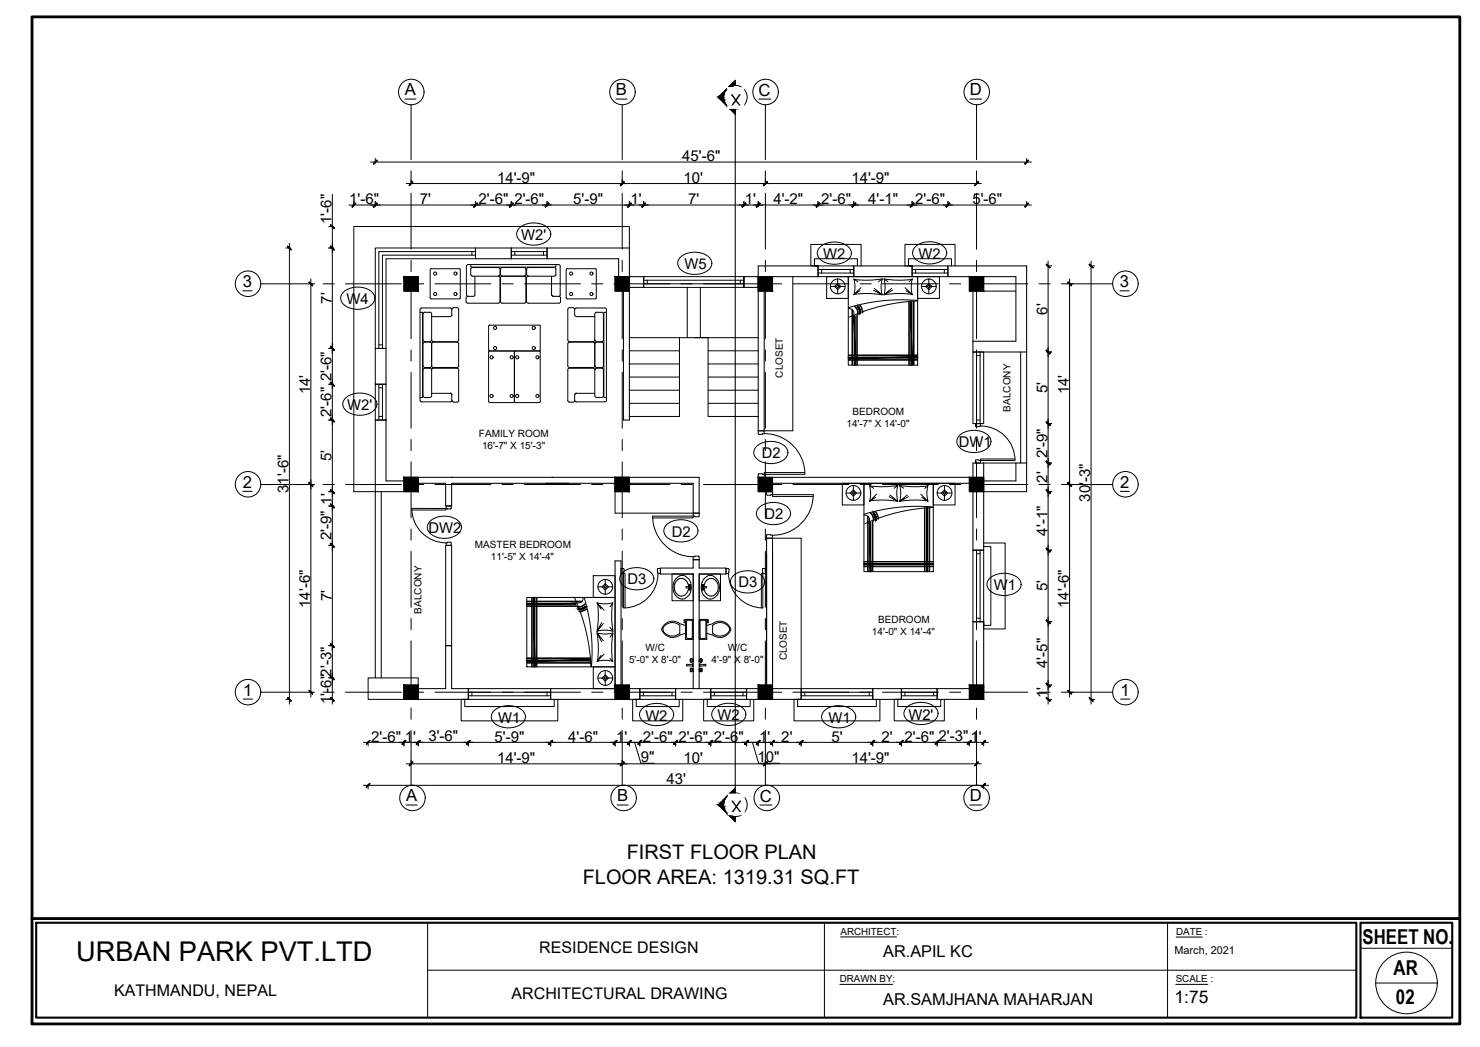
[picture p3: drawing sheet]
<svg xmlns="http://www.w3.org/2000/svg" width="420mm" height="297mm" viewBox="0 0 420 297" stroke-linecap="round" stroke-linejoin="round" font-family="sans-serif">
<!-- layer: window -->
<g fill="none" stroke="#000" stroke-width=".28">
<path d="M134 71.4v1M135 70.4h-28.5v28.4M135 71.4h-27.4v27.4M135 73.4h-25.4v25.4M135 72.4h-26.4v26.4M145.1 70.4h10.2v3h-10.2zM145.1 71.4h10.2M145.1 72.4h10.2M146.2 71.4v1M154.3 71.4v1M178.7 70.4v-6.1h-78.3v75.2h6.1v52.8M182.7 78.5h28.5v3h-28.5z"/>
<path d="M182.7 79.5h28.5M183.8 79.5v1M210.2 79.5v1M232.2 75.4h10.2v3.1h-10.2zM232.2 76.5h10.2M232.2 77.5h10.2M233.2 76.5v1M241.4 76.5v1M243.4 75.4v-2h-12.2v2h1h-2v-6.1h14.3v6.1M258.9 75.4h10.2v3.1h-10.2zM258.9 76.5h10.2M258.9 77.5h10.2"/>
<path d="M260 76.5v1M268.1 76.5v1M270.1 75.4v-2h-12.2v2h1h-2v-6.1h14.2v6.1M107.6 97.8h1M182.7 80.5h28.5M276.2 99.9h3.1v20.3h-3.1zM276.2 82.6v14.2M277.2 99.9v20.3M278.2 99.9v20.3M279.3 82.6h9.1M289.8 99.9v31.5M291.5 99.9v31.5"/>
<path d="M106.5 109h3.1v10.2h-3.1zM107.6 118.2h1M107.6 109v10.2M107.6 110h1M108.6 109v10.2M277.2 119.2h1M277.2 100.9h1M108.2 139.5v52.8M279.3 131.4h9.1M126.5 154.7h1.7v28.5h-1.7zM276.2 156.1h3.1v20.3h-3.1zM277.2 156.1v20.3"/>
<path d="M277.2 157.1h1M278.2 156.1v20.3M279.3 154.1h6.1v24.3h-6.1v-2v1h2v-22.3h-2M277.2 175.4h1M133 195.4h23.3v3h-23.3zM133 196.4h23.3M133 197.4h23.3M134 196.4v1M155.3 196.4v1M157.3 198.4v2h-25.4v-2h1.1h-2.1v6.1h27.5v-6.1M181.6 195.4h10.2v3h-10.2zM181.6 196.4h10.2"/>
<path d="M181.6 197.4h10.2M182.7 196.4v1M190.8 196.4v1M192.8 198.4v2h-12.2v-2h1h-2v6.1h14.2v-6.1M201.8 195.4h10.1v3h-10.1zM201.8 196.4h10.1M201.8 197.4h10.1M202.8 196.4v1M210.9 196.4v1M213 198.4v2h-12.2v-2h1h-2v6.1h14.2v-6.1M227.4 195.4h20.4v3h-20.4zM227.4 196.4h20.4"/>
<path d="M227.4 197.4h20.4M228.5 196.4v1M246.7 196.4v1M248.8 198.4v2h-22.4v-2h1h-2v6.1h24.4v-6.1M255.9 195.4h10.2v3h-10.2zM255.9 196.4h10.2M255.9 197.4h10.2M256.9 196.4v1M265 196.4v1M267.1 198.4v2h-12.2v-2h1h-2v6.1h14.2v-6.1"/>
</g>
<!-- layer: walls -->
<g fill="none" stroke="#000" stroke-width=".3">
<path d="M117.7 78.5v4.1M135 70.4h10.1v3h-10.1zM175.6 78.5v-5.1h-20.3v-3h23.4v8.1h4v3h-4M211.2 78.5h4.1v3h-4.1zM211.2 78.5v3M215.3 78.5h16.9v-3.1h-16.9v46.8h1.6v-39.6M242.4 75.4h16.5v3.1h-16.5zM269.1 75.4h22.4v24.5h-15.3v-3.1h12.2v-18.3h-19.3zM106.5 98.8h3.1v10.2h-3.1zM177 82.6v36.6h1.7v-36.6M114.7 135.4h83.8v10.2h-1.7v-8.5h-68.6v6.5h-1.7v-6.5h-11.8M114.7 136.4h-5.1v-17.2h-3.1v20.3h8.2"/>
<path d="M128.2 135.4h.1M156.7 135.4h.1M174.6 136.1v3.4M176.3 136.1v3.4M219.3 137.1h55.9M219.3 135.4h55.9M276.2 131.4h3.1v24.7h-3.1zM279.3 136.4h9.1v-5h3.1v8.1h-12.2M217.6 157.1v37.3v-41.7h1.7v45.7M114.7 194.4v4h18.3v-3h-4.8v-12.2h-1.7v12.2h-8.8v-1M156.3 195.4h25.3v3h-25.3zM174.6 196v-36.9h1.7v36.9"/>
<path d="M191.8 195.4h10v3h-10zM196.8 195.4v-32.5h-9.3v-1.7h9.3v-2.4h1.7v2.4h7.6v1.7h-7.6v32.5M211.9 195.4h15.5v3h-15.5zM247.8 195.4h8.1v3h-8.1zM275.2 195.4h-9.1v3h10.1M276.2 194.4v-18h3.1v20"/>
</g>
<!-- layer: FUR -->
<g fill="none" stroke="#000" stroke-width=".28">
<path d="M122.4 76.2l8.2 .1 .1 8.2-.3 .3M122.4 76.2l-.3 .3 .1 8 .2 .3M132.4 75.6v8l.2 .4 1.8 .1 .4-.3v-5.4M132.4 75.5l.5-.4h25.7l.5 .4M133.6 75.1v.7h24.2v-.7M133.6 76.4v1.4l.5 .5M134.1 78.4h7.4M134.1 75.9h7.4M134.1 75.9l-.5 .5M141.5 75.9l.5 .5M141.9 78.8l.1 6.7-.5 .5M142 76.4v1.4l-.5 .5 .5 .5"/>
<path d="M142.1 76.4l.1 1.7 .4 .2-.5 .5M142.1 76.4l.5-.5h6.2l.5 .5M142.1 78.8v6.7l.5 .5h6.2l.5-.2v-7M142.6 78.4h6.2M149.3 76.4v1.4l-.4 .5 .4 .5M149.5 78.8v6.8M149.5 76.4v1.4l.5 .5-.5 .5M149.5 76.4l.5-.5h7.3l.5 .5M150 78.4h7.3M156.6 78.4v5.2M157.8 76.4v1.5M157.8 77.8l-.4 .5"/>
<path d="M159 75.6l.1 8-.5 .5h-1.5M225.1 78.5v43.7h-8.2M234.7 78.5h6.1v6.2h-6.1zM237.8 79.2v1.8M240.8 78.5h19.7v25.1h-19.7zM243.5 79.9l-1.1-.8 .3 2-.3 2.5M250.4 79.2l-1 .7M250.4 79.1a27.2 27.2 0 0 1-8 .2M250.4 79.1l-.3 2 .3 2.5a27.9 27.9 0 0 0-8-.1M250.9 79.1a27.2 27.2 0 0 0 8 .2M251 79.1l.3 2-.3 2.5a27.5 27.5 0 0 1 7.9-.1M251 79.2l1.1 .7"/>
<path d="M258.1 80l.9-.9-.3 2 .3 2.5M260.5 78.5h6.2v6.2h-6.2zM263.7 79.2v1.8M119.2 88.6h.8v24.2h-.8M120.1 89.1v7.3M120.1 97.5v6.3M120.1 96.4l.5 .5M120.6 97.1h1.4M120.6 96.9h1.4M120.6 97l-.5 .5M122 88.6h-1.4l-.5 .4M122.1 97l.4 .5v6.3"/>
<path d="M122.1 96.9l.4-.5 .5 .5M122.1 88.6l.4 .4v7.4M122.4 84.8h8M122.5 97.6l.5-.5h7l.2 .5v6.2M122.5 89.8h5.3M123 96.9h6.7M128.3 87.9v1.4M128.3 89.3l-.5 .5M128.3 87.9l-.5-.5h-8.1l-.4 .2-.1 25.9M128.8 87.3l1.2 .1 .2 .4v8.6M128.8 87.3l-.5 .5M130.2 96.4l-.4 .5"/>
<path d="M132.3 84.6l.1 1.2 .4 .2h8.7M132.8 84.1l-.5 .5M138.7 92.5v6.8M138.7 99.8v14.2M138.8 99.3l.2 .2M145.8 99.6l.2 .2M146 99.8v14.2M146.3 99.6l-.2 .2M149.5 85.5l.5 .5h8.7M153.1 92.2h-14.1l-.2 .3M153.1 99.6h-14.1l-.2 .2M153.1 92.2l.3 .3v6.8l-.3 .2"/>
<path d="M153.1 99.6l.3 .2v14.2M157 84l-.4-.4 .5 .5M158.7 84.1l.5 .5M159.1 84.6v1M159.2 85.5l-.5 .5M161 84.8h8M161 84.8l-.2-.3-.1-8 .3-.3 8.2 .1 .1 8.2-.3 .3M161.2 96.4l.5 .5M161.7 96.9h6.7M162.6 87.3l-1.2 .1-.2 .4v8.6M162.7 87.3l.4 .5M163.1 89.3l.5 .5"/>
<path d="M163.1 89.3v-1.4l.5-.5h8.1l.4 .2 .1 25.9M163.6 89.8h5.3M168.4 96.9l.5-.5 .5 .5M168.9 89.1v7.3M168.9 97.5v6.3M168.9 97.6l-.5-.5h-7l-.2 .5v6.2M169.4 88.6h1.4l.5 .4v7.4M169.4 97.1h1.4M169.4 96.9h1.4M169.4 97l-.5 .5M169.4 88.6l-.5 .4M170.8 97l.5 .5v6.3"/>
<path d="M171.3 96.4l-.5 .5M172.2 88.6h-.8v24.2h.8M235.7 81.3h1.8M237.8 80.4l.9 .9-.9 .9-.9-.9zM237.8 81.6v1.8M238.1 81.3h1.8M240.8 87.6a1.33 1.33 0 0 1 1.5 .7 1.33 1.33 0 0 1-.4 1.6M241.9 87.8v15.8M242 87.9v15.7M242.6 87l.6 .8 .3 1.5M242.6 89.7v13.9M242.8 87l.6 .8 .2 1.4"/>
<path d="M243.2 89.4v14.2M243.4 89.4v14.2M243.4 86.8l.6 .8 .2 1.4M244.1 86.6l.4 .8 .3 1.3M244.2 86.6l.6 1.2 .2 .9M244.4 81.6l-2 2 1.7-1.1M248.2 81.8l2.2 1.8-2.4-1.3M253.1 81.8l-2.2 1.8 2.5-1.3M256.9 81.6l2.1 2-1.8-1.1M258 85.4v18.2M258.1 85.4v18.2M258.7 85.4v18.2"/>
<path d="M259.3 85.4v18.2M259.5 85.4v18.2M260.5 85.2a52 52 0 0 0-19.7 2.1M260.6 85.4a52 52 0 0 0-19.5 4.6M261.6 81.3h1.8M262.8 81.3l.9-.9 .9 .9-.9 .9zM263.7 81.6v1.8M264 81.3h1.8M119.2 113.5l.5 .5h8.1l.5-.5M120.1 104.9v7.4M120.1 103.8l.5 .5h1.4M120.1 112.3l.5 .5h1.4"/>
<path d="M122 104.5l-1.4-.1-.5 .5M122.1 104.4l.4 .5 .5-.5 6.7 .1h.3l.2 .4M122.5 104.9v7.4l-.4 .5M122.5 111.6h5.3M127.8 111.6l.5 .4M127.8 111.5l.5 .5M128.3 112.1v1.4M128.3 113.6l.5 .5M130.2 104.9v8.7l-.2 .4-1.2 .1M130.2 103.8l-.5 .5h-6.7l-.5-.5-.4 .5M138.8 113.9l.2 .3h6.8l.3-.3 .2 .3M146.3 114.2h6.8"/>
<path d="M153.4 113.9l-.3 .3M161.2 103.8l.5 .5h6.7l.5-.5 .5 .5M161.2 104.9v8.7l.2 .4 1.2 .1M163.1 113.5l.5 .5h8.1l.5-.5M163.1 113.6l-.4 .5M163.6 111.6l-.4 .4M168.9 111.6h-5.5l-.3 .4v1.5M168.9 104.9v7.4M168.9 112.3l.5 .5M169.4 104.5l1.4-.1 .5 .5M169.4 104.4l-.5 .5-.5-.5-6.7 .1-.5 .4M171.3 104.9v7.4l-.5 .5h-1.4"/>
<path d="M171.3 103.8l-.5 .5h-1.4M240.8 100.7h19.7M240.8 100.8h19.7M240.8 102h19.7M240.8 101.4h19.7M240.8 102.2h19.7M239.1 137.1h6.2v6.2h-6.2zM240.2 139.9h1.8M241.4 139.9l.9-.9 .8 .9-.8 .9zM242.3 137.8v1.8M242.6 139.9h1.8M245.3 137.1h19.7v25.1h-19.7z"/>
<path d="M248 138.5l-1.1-.8 .3 2-.3 2.5M253.8 138.5l1.1-.8-.3 2 .3 2.5a27.9 27.9 0 0 0-8-.1M254.9 137.7a27.2 27.2 0 0 1-8 .2M255.4 137.7a27.2 27.2 0 0 0 8 .2M256.5 138.5l-1.1-.8 .3 2-.3 2.5M262.5 138.6l.9-.9-.3 2 .3 2.5M265 137.1h6.1v6.2h-6.1zM266.1 139.9h1.7M267.2 139.9l.9-.9 .9 .9-.9 .9zM268.1 137.8v1.8M268.4 139.9h1.8M219.3 152.7h8.1v42.7"/>
<path d="M242.3 140.2v1.8M245.3 159.3h19.7M245.3 159.4h19.7M245.3 146.2a1.33 1.33 0 0 1 1.5 .7 1.33 1.33 0 0 1-.4 1.6M246.3 146.4v15.8M246.5 146.6v15.6M247 145.6l.7 .8 .2 1.5M247.1 148.3v13.9M247.2 145.5l.6 .8 .3 1.5M247.7 148v14.2M247.8 148v14.2M247.9 145.4l.5 .8 .3 1.4"/>
<path d="M248.5 145.2l.5 .8 .3 1.3M248.7 145.2l.6 1.2 .1 .9M248.9 140.2l-2.1 2 1.8-1.1M252.6 140.4l2.3 1.8-2.5-1.3M257.6 140.4l-2.2 1.8 2.4-1.3M261.4 140.2l2 2-1.7-1.1M262.5 144.1v18.1M262.6 144.1v18.1M263.2 144v18.2M263.4 142.1a27.2 27.2 0 0 0-8 .1M263.8 144v18.2M263.9 144v18.2"/>
<path d="M265 143.8a52 52 0 0 0-19.7 2.1M265 144a52 52 0 0 0-19.5 4.6M268.1 140.2v1.8M149.5 169.5h25.1v19.7h-25.1zM149.5 171.3h14M149.5 170.7h15.7M149.5 170.6h15.8M149.5 172h14.2M149.5 171.9h14.2M150.9 169.5v19.7M151.1 169.5v19.7M151.7 169.5v19.7"/>
<path d="M152.3 169.5v19.7M152.4 169.5v19.7M163.1 169.7a52 52 0 0 1 4.7 19.5M165.5 169.5a1.33 1.33 0 0 1-.7 1.4 1.33 1.33 0 0 1-1.6-.3M165.8 169.5a52 52 0 0 1 2.1 19.7M166.1 171.2l-.8 .7-1.5 .2M166.1 171.4l-.8 .6-1.4 .3M166.3 172.1l-.8 .5-1.4 .3M166.5 172.7l-.8 .5-1.3 .3M166.5 172.9l-1.2 .6-.9 .1M168.4 163.3h6.2v6.2h-6.2zM169.5 171l1.9 .3 2.6-.3"/>
<path d="M169.6 171.1a27.7 27.7 0 0 1-.1 8l2.6-.3 1.9 .3a27.9 27.9 0 0 1-.1-8M169.7 166.5h1.8M170.6 172.8l-1.1-1.8 2 2.1M170.8 176.7l-1.3 2.4 1.8-2.2M171.8 165.6l.9 .9-.9 .9-.9-.9zM171.8 164.4v1.8M171.8 166.8v1.8M172.1 166.5h1.8M173.2 178l.8 1.1M174 171.1l-.8 1.1M174 179.7l-.8 1.1M245.3 160.6h19.7"/>
<path d="M245.3 160h19.7M245.3 160.8h19.7M149.5 186.6h18.2M149.5 188.1h18.2M149.5 186.8h18.2M149.5 188h18.2M149.5 187.4h18.2M168.4 189.2h6.2v6.2h-6.2zM169.5 187.6l2.6-.3 1.9 .3M169.6 187.6a27.7 27.7 0 0 0-.1-8l2.6 .3 1.9-.3a27.9 27.9 0 0 0-.1 8M169.7 192.4h1.8M170.9 192.4l.9-.9 .9 .9-.9 .9z"/>
<path d="M171.3 181.8l-1.8-2.2 1.3 2.4M171.5 185.6l-2 2.1 1.1-1.8M171.8 190.2v1.9M171.8 192.7v1.7M172.1 192.4h1.8M173.1 186.8l.9 .9"/>
<circle cx="123.5" cy="77.6" r=".44"/>
<circle cx="129.3" cy="77.6" r=".44"/>
<circle cx="162.1" cy="77.6" r=".44"/>
<circle cx="167.9" cy="77.6" r=".44"/>
<circle cx="123.5" cy="83.4" r=".44"/>
<circle cx="129.3" cy="83.4" r=".44"/>
<circle cx="140.6" cy="93" r=".44"/>
<circle cx="140.6" cy="98.7" r=".44"/>
<circle cx="151.5" cy="98.7" r=".44"/>
<circle cx="151.5" cy="93" r=".44"/>
<circle cx="162.1" cy="83.4" r=".44"/>
<circle cx="167.9" cy="83.4" r=".44"/>
<circle cx="237.8" cy="81.3" r=".32"/>
<circle cx="237.8" cy="81.3" r="2.1"/>
<circle cx="263.7" cy="81.3" r=".32"/>
<circle cx="263.7" cy="81.3" r="2.1"/>
<circle cx="139.5" cy="112.3" r=".44"/>
<circle cx="139.5" cy="101.4" r=".44"/>
<circle cx="145.3" cy="112.3" r=".44"/>
<circle cx="145.3" cy="101.4" r=".44"/>
<circle cx="146.8" cy="101.4" r=".44"/>
<circle cx="146.8" cy="112.3" r=".44"/>
<circle cx="152.6" cy="101.4" r=".44"/>
<circle cx="152.6" cy="112.3" r=".44"/>
<circle cx="242.3" cy="139.8" r="2.1"/>
<circle cx="242.3" cy="139.8" r=".32"/>
<circle cx="268.1" cy="139.8" r=".32"/>
<circle cx="268.1" cy="139.8" r="2.1"/>
<circle cx="171.8" cy="166.5" r="2.1"/>
<circle cx="171.8" cy="166.5" r=".32"/>
<circle cx="171.8" cy="192.3" r="2.1"/>
<circle cx="171.8" cy="192.3" r=".32"/>
</g>
<!-- layer: Attic Furniture+Man -->
<g fill="none" stroke="#000" stroke-width=".28">
<path d="M178.7 95.8h14.2M178.7 99.5h14.2M195.1 81.5v14.3M197.3 95.8h18M198.8 81.5v14.3M201 99.5h14.3M178.7 118.2h14.2v-22.4h8.1v22.4h14.3M178.7 103.3h14.2M178.7 107h14.2M178.7 110.7h14.2M178.7 114.4h14.2M201 103.3h14.3"/>
<path d="M201 107h14.3M201 110.7h14.3M201 114.4h14.3"/>
</g>
<!-- layer: furniture -->
<g fill="none" stroke="#000" stroke-width=".28">
<path d="M215.3 134.6l.1-.2 1.5 .2v.8h-1.6zM215.3 122.2h1.6v.9l-1.5 .1zM216.9 134.6h11.6M217 123a11.5 11.5 0 0 1 11.5 11.6M217.6 139.5h1.7v.8l-1.5 .2zM228.5 134.1h-11.6v.5M276.9 120.2h1.5v.7l-1.3 .1zM277.1 130.5l1.3 .1v.8h-1.5zM278.4 130.6h9.7M278.4 120.9a9.8 9.8 0 0 1 9.7 9.7M288.1 130.2h-9.7v.4M126.6 144.3l-9.7-.1a9.8 9.8 0 0 0 9.8 9.8"/>
<path d="M126.6 143.6h1.5v.7h-1.5zM126.6 154l1.3-.2 .2 .9h-1.5zM126.6 144.3v.4h-9.7M196.8 146.4h-11.5a11.5 11.5 0 0 0 11.5 11.5M196.8 145.6h1.7v.8l-.2 .2-1.5-.2zM196.8 157.9l1.5-.1 .2 1h-1.7zM196.8 146.4v.5h-11.5M217.6 151.8l.2-.1 1.5 .1v.9h-1.7zM219.3 140.3v.5h11.5M219.3 140.3h11.5M230.9 140.3a11.5 11.5 0 0 1-11.6 11.5M176.3 161.3l.9 .2-.2 1.2h-.7z"/>
<path d="M177 162.7h.4v9.8M186.8 161.3h.7v1.4h-.7zM186.8 162.7a9.8 9.8 0 0 1-9.8 9.8v-9.8M206.1 161.3l.9 .2-.2 1.2h-.7zM206.8 162.7a9.8 9.8 0 0 0 9.8 9.8M216.6 161.3h.7v1.4h-.7zM216.6 162.7h-.5v9.8M216.6 162.7v9.8"/>
</g>
<!-- layer: FUR -->
<g fill="#000" stroke="#000" stroke-width=".28">
<path d="M242.5 89.7l.3 13.9v-13.9zM242.5 89.7l.3 13.9h-.3z"/>
<path d="M244.3 88.2l.1 .8h-.3zM244 88.3l.1 .7 .2-.8zM244 87.4l.3 .8-.3 .1zM243.7 87.5l.3 .8v-.9zM243.5 86.7l.5 .7-.3 .1zM243.3 86.9l.4 .6-.2-.8z"/>
<path d="M258.6 85.4l.3 18.2v-18.2zM258.6 85.4l.3 18.2h-.3z"/>
<path d="M240.8 101.6h19.7v-.3zM240.8 101.3h19.7l-19.7 .3z"/>
<path d="M246.9 148.3l.3 13.9v-13.9zM246.9 148.3l.3 13.9h-.3z"/>
<path d="M248.7 146.8l.1 .8h-.3zM248.4 146.9l.1 .7 .2-.8zM248.4 146l.3 .8-.3 .1zM248.2 146.1l.2 .8v-.9zM248 145.3l.4 .7-.2 .1zM247.8 145.5l.4 .6-.2-.8z"/>
<path d="M263 144l.3 18.2v-18.2zM263 144l.3 18.2h-.3z"/>
<path d="M149.5 171.5h14v-.3zM149.5 171.2h14l-14 .3z"/>
<path d="M164.1 172.8l.9 .2-.9 .1zM164.1 172.8l.9 .2-.1-.3zM164.9 172.7h.8l-.7 .3zM164.9 172.7h.8l-.1-.3zM165.6 172.4l.8-.2-.7 .5zM165.6 172.4l.8-.2-.2-.2z"/>
<path d="M245.3 160.2h19.7v-.3zM245.3 159.9h19.7l-19.7 .3z"/>
<path d="M151.5 169.5v19.7h.3zM151.5 169.5h.3v19.7z"/>
<path d="M149.5 187.5h18.2v-.3zM149.5 187.2h18.2l-18.2 .3z"/>
</g>
<!-- layer: hatc h -->
<g fill="#000" stroke="#000" stroke-width=".28">
<path d="M114.7 78.5v4.1h4zM114.7 78.5h4v4.1z"/>
<path d="M174.6 78.5v4.1h4.1zM174.6 78.5h4.1v4.1z"/>
<path d="M215.3 78.5v4.1h4zM215.3 78.5h4v4.1z"/>
<path d="M275.2 78.5v4.1h4.1zM275.2 78.5h4.1v4.1z"/>
<path d="M114.7 135.4v4.1h4zM114.7 135.4h4v4.1z"/>
<path d="M174.6 135.4v4.1h4.1zM174.6 135.4h4.1v4.1z"/>
<path d="M215.3 135.4v4.1h4zM215.3 135.4h4v4.1z"/>
<path d="M275.2 135.4v4.1h4.1zM275.2 135.4h4.1v4.1z"/>
<path d="M114.7 194.4v4h4zM114.7 194.4h4v4z"/>
<path d="M174.6 194.4v4h4.1zM174.6 194.4h4.1v4z"/>
<path d="M215.3 194.4v4h4zM215.3 194.4h4v4z"/>
<path d="M275.2 194.4v4h4.1zM275.2 194.4h4.1v4z"/>
</g>
<!-- layer: wall -->
<g fill="none" stroke="#000" stroke-width=".3">
<path d="M114.7 78.5h4v4.1h-4zM114.7 78.5l4 4.1M174.6 78.5h4.1v4.1h-4.1zM174.6 78.5l4.1 4.1M215.3 78.5h4v4.1h-4zM215.3 78.5l4 4.1M275.2 78.5h4.1v4.1h-4.1zM275.2 78.5l4.1 4.1M114.7 135.4h4v4.1h-4zM114.7 135.4l4 4.1M174.6 135.4h4.1v4.1h-4.1zM174.6 135.4l4.1 4.1"/>
<path d="M215.3 135.4h4v4.1h-4zM215.3 135.4l4 4.1M275.2 135.4h4.1v4.1h-4.1zM275.2 135.4l4.1 4.1M114.7 194.4h4v4h-4zM114.7 194.4l4 4M174.6 194.4h4.1v4h-4.1zM174.6 194.4l4.1 4M215.3 194.4h4v4h-4zM215.3 194.4l4 4M275.2 194.4h4.1v4h-4.1zM275.2 194.4l4.1 4"/>
</g>
<!-- layer: DIM 25 -->
<g fill="none" stroke="#000" stroke-width=".28">
<path d="M94.3 55.1v16.6M99.1 58.2h193.7M100.4 57.2v1.3M105.2 46h187.6M106.5 45v1.3M106.5 57.2v1.3M115.3 52.1h163.3M116.7 51.1v1M135 57.2v1.3M145.1 57.2v1.3M155.3 57.2v1.3M176.6 51.1v1"/>
<path d="M178.7 57.2v1.3M182.7 57.2v1.3M211.2 57.2v1.3M215.3 57.2v1.3M217.3 51.1v1M232.2 57.2v1.3M242.4 57.2v1.3M258.9 57.2v1.3M269.1 57.2v1.3M277.2 51.1v1M291.5 45v1.3M291.5 57.2v1.3"/>
<path d="M81.1 70.4h1.4M82.2 69v130.8M88.3 79.2v118.5M93.3 70.4h1.4M93.3 64.3h1.4M94.3 69v130.8M297.2 75.4h1.4M297.5 74.1v125.7M303.6 79.2v118.5M309.4 75.4h1.4M309.7 74.1v125.7M88.3 80.5h1"/>
<path d="M93.3 98.8h1.4M297.2 99.9h1.4M303.6 80.5h1.1M93.3 119.2h1.4M93.3 109h1.4M88.3 137.5h1M93.3 139.5h1.4M174.6 135.4h4.1M174.6 137.5v8.1h22.2M297.2 139.5h1.4M297.2 131.4h1.4M297.2 120.2h1.4"/>
<path d="M303.6 137.5h1.1M93.3 154.7h1.4M93.3 143.6h1.4M297.2 156.1h1.4M297.2 176.4h1.4M81.1 198.4h1.4M88.3 196.4h1M93.3 198.4h1.4M93.3 192.3h1.4M93.3 183.2h1.4M118.7 194.4v-2.1h-14.2v6.1h10.2M297.2 198.4h1.4"/>
<path d="M297.2 194.4h1.4M303.6 196.4h1.1M309.4 198.4h1.4M103.2 210.6h177.4M104.5 210.3v1.3M114.7 210.3v1.3M115.3 216.7h163.3M116.7 215.7v1M118.7 210.3v1.3M133 210.3v1.3M156.3 210.3v1.3M174.6 210.3v1.3"/>
<path d="M176.6 215.7v1M178.7 210.3v1.3M180.2 210.6l1.7 5.9h3.9M181.6 210.3v1.3M191.8 210.3v1.3M201.8 210.3v1.3M211.9 210.3v1.3M213.6 210.6l1.8 5.9h5.9M215.3 210.3v1.3M217.3 215.7v1M219.3 210.3v1.3M227.4 210.3v1.3"/>
<path d="M247.8 210.3v1.3M255.9 210.3v1.3M266.1 210.3v1.3M275.2 210.3v1.3M277.2 215.7v1M279.3 210.3v1.3M103.2 222.8h177.4M104.5 222.5v1.3M279.3 222.5v1.3"/>
</g>
<!-- layer: FIXTURES -->
<g fill="none" stroke="#000" stroke-width=".28">
<path d="M187.9 178.3v.5M187.9 178.8a3.3 3.3 0 0 0 5.1 1.3M188.8 177.4a3 3 0 0 1 4.2 .1v2.1a2.84 2.84 0 0 1-4.8-1.2zM190.8 162.9h6v7.5h-6zM191.5 166.6l.1 1.2 .4 .6M191.6 165.6l-.2 1M191.9 168.9a2.1 2.1 0 0 0 3.6 0M192 164.8l-.4 .8M192 164.8a1.7 1.7 0 0 1 2.9 0M192 168.4a1.7 1.7 0 0 0 2.9 0M192.7 163.5a3.8 3.8 0 0 0-.9 5.5M192.7 163.5a2.01 2.01 0 0 1 1.9 0"/>
<path d="M193 177l1.6 .5M193 176.9a3.3 3.3 0 0 0-5.1 1.4M194.6 163.5l.9 .8M194.6 175.7h2.2v5.7h-2.2zM194.6 176.4l-.1-.5h-.3v.8h.4M194.6 179.7l-1.6 .5M194.8 166.5h1v.3h-1zM194.9 164.8l.4 .8M194.9 176.3v4.5M194.9 176.2l.2-.2h1.1l.3 .2M195.3 165.6l.2 .8M195.5 166.8l-.6 1.6"/>
<path d="M195.5 166.5v-.6h.5v1.5h-.5v-.6M195.5 164.2l.6 1.1M196 165.3l.2 1.3-.2 1.3M196.1 167.9l-.6 1.1M196.5 176.3v4.6l-.3 .2h-1l-.3-.3M198.5 175.7h2.1v5.7h-2.1zM198.5 162.9h6v7.5h-6zM198.7 176.3v4.5M199 176h1.1M199 176l-.2 .2M199.5 166.5h1v.3h-1zM199.8 166.5v-.6h-.5v1.5h.5v-.6"/>
<path d="M199.9 168.9a2.1 2.1 0 0 0 3.6 0M199.9 166.8l.1 .8M200 167.6l.4 .8M200 165.6l-.1 .8M200.1 176l.3 .2M200.4 176.3v4.5M200.4 164.8l-.4 .8M200.5 164.8a1.7 1.7 0 0 1 2.8 0M200.5 168.4a1.7 1.7 0 0 0 2.8 0M200.6 177.5l1.7-.6a3.3 3.3 0 0 1 5.1 1.4M200.6 176.4l.2-.5h.3v.8h-.5M200.6 179.7l1.7 .5"/>
<path d="M200.7 163.5a2.01 2.01 0 0 1 1.9 0M200.7 163.5a3.8 3.8 0 0 0-.9 5.5M202.3 177.5v2.2M202.3 177.5a3.1 3.1 0 0 1 4.8 .6M202.6 163.5a3.8 3.8 0 0 1 .9 5.5M203.3 164.8l.4 .8M203.7 165.6l.2 1M203.9 166.6l-.1 .9-.5 .9M207 178.1v.9M207.1 179a3.1 3.1 0 0 1-4.8 .6M207.4 178.8a3.3 3.3 0 0 1-5.1 1.3M207.4 178.3v.5"/>
<path d="M194.9 188.5v.5M195 188.9l1.7 .1M196.1 189.7h-.2v.7h.2M196.1 187h-.2v.7h.2M196.5 189.7v-.1h-.4v1h.4v-.2M196.5 187h.3v.7h-.3zM196.5 189.7h.3v.7h-.3zM196.5 187v-.1h-.4v1h.4v-.2M196.6 188.6l.2 .2zM196.6 188.4v.7M196.7 188.4l-1.7 .1M198.5 187h.3v.7h-.3z"/>
<path d="M198.5 188.6l.2 .2zM198.5 189.7h.3v.7h-.3zM198.7 188.4v.7M198.7 188.4l1.7 .1M198.8 180.8l.2 .3M198.8 189.7v-.1h.4v1h-.4v-.2M198.8 187v-.1h.4v1h-.4v-.2M199 181.1h1.1M199.2 189.7h.1v.7h-.1M199.2 187h.1v.7h-.1M200.3 188.5v.5M200.4 188.9l-1.7 .1"/>
<path d="M200.4 180.8l-.3 .3"/>
<circle cx="195.8" cy="167.1" r=".15"/>
<circle cx="195.8" cy="166.1" r=".15"/>
<circle cx="199.5" cy="167.1" r=".15"/>
<circle cx="199.5" cy="166.1" r=".15"/>
</g>
<!-- layer: Text -->
<g fill="none" stroke="#000" stroke-width=".28">
<path d="M115 28.1h3.1M174.9 28.1h3.1M215.4 28.1h3.4M275.3 28.1h3.4M147.5 64.6a6.3 6.3 0 0 1 8.5 .6 2.6 2.6 0 0 1-1.8 3.8 6.3 6.3 0 0 1-7.1-1.4 2.24 2.24 0 0 1 .4-3zM193.2 72.9a6.3 6.3 0 0 1 8.5 .6 2.6 2.6 0 0 1-1.8 3.8 6.3 6.3 0 0 1-7.1-1.4 2.24 2.24 0 0 1 .4-3zM232.8 70.1a6.3 6.3 0 0 1 8.5 .5 2.6 2.6 0 0 1-1.7 3.8 6.3 6.3 0 0 1-7.2-1.4 2.24 2.24 0 0 1 .4-2.9zM259.9 70a6.3 6.3 0 0 1 8.5 .5 2.6 2.6 0 0 1-1.8 3.8 6.3 6.3 0 0 1-7.2-1.3 2.24 2.24 0 0 1 .5-3zM68.9 82.5h2.6M97.5 82.8a6.3 6.3 0 0 1 8.5 .6 2.6 2.6 0 0 1-1.7 3.8 6.3 6.3 0 0 1-7.2-1.4 2.24 2.24 0 0 1 .4-3zM318 82.5h2.6M98.1 112.9a6.3 6.3 0 0 1 8.5 .5 2.6 2.6 0 0 1-1.7 3.9 6.3 6.3 0 0 1-7.2-1.4 2.24 2.24 0 0 1 .4-3z"/>
<path d="M68.9 139.4h2.7M214.8 126.6a6.3 6.3 0 0 1 8.5 .5 2.6 2.6 0 0 1-1.8 3.9 6.3 6.3 0 0 1-7.1-1.4 2.24 2.24 0 0 1 .4-3zM272.5 123.5a6.3 6.3 0 0 1 8.5 .5 2.6 2.6 0 0 1-1.8 3.9 6.3 6.3 0 0 1-7.2-1.4 2.24 2.24 0 0 1 .5-3zM318 139.4h2.6M122.1 147.8a6.3 6.3 0 0 1 8.5 .6 2.6 2.6 0 0 1-1.7 3.8 6.3 6.3 0 0 1-7.2-1.4 2.24 2.24 0 0 1 .4-3zM189.3 148.8a6.3 6.3 0 0 1 8.5 .6 2.6 2.6 0 0 1-1.8 3.8 6.3 6.3 0 0 1-7.2-1.4 2.24 2.24 0 0 1 .5-3zM215.6 143.9a6.3 6.3 0 0 1 8.5 .6 2.6 2.6 0 0 1-1.8 3.8 6.3 6.3 0 0 1-7.2-1.4 2.24 2.24 0 0 1 .5-3zM176.8 162.4a6.3 6.3 0 0 1 8.4 .6 2.6 2.6 0 0 1-1.7 3.8 6.3 6.3 0 0 1-7.2-1.4 2.24 2.24 0 0 1 .5-3zM208.2 163.3a6.3 6.3 0 0 1 8.5 .6 2.6 2.6 0 0 1-1.8 3.8 6.3 6.3 0 0 1-7.1-1.4 2.24 2.24 0 0 1 .4-3zM281 164a6.3 6.3 0 0 1 8.5 .6 2.6 2.6 0 0 1-1.8 3.8 6.3 6.3 0 0 1-7.1-1.4 2.24 2.24 0 0 1 .4-3zM69.1 198.3h2.6M318.1 198.3h2.6"/>
<path d="M140.3 201.6a6.3 6.3 0 0 1 8.5 .5 2.6 2.6 0 0 1-1.8 3.9 6.3 6.3 0 0 1-7.1-1.4 2.24 2.24 0 0 1 .4-3zM182.4 200.9a6.3 6.3 0 0 1 8.5 .6 2.6 2.6 0 0 1-1.8 3.8 6.3 6.3 0 0 1-7.2-1.4 2.24 2.24 0 0 1 .5-3zM202.9 200.9a6.3 6.3 0 0 1 8.5 .5 2.6 2.6 0 0 1-1.8 3.9 6.3 6.3 0 0 1-7.2-1.4 2.24 2.24 0 0 1 .5-3zM234.1 201.6a6.3 6.3 0 0 1 8.5 .5 2.6 2.6 0 0 1-1.8 3.9 6.3 6.3 0 0 1-7.2-1.4 2.24 2.24 0 0 1 .5-3zM257.4 200.7a6.3 6.3 0 0 1 8.5 .5 2.6 2.6 0 0 1-1.7 3.8 6.3 6.3 0 0 1-7.2-1.4 2.24 2.24 0 0 1 .4-2.9zM115.3 228.4h3.1M175.2 228.4h3.1M215.7 228.4h3.4M275.3 228.4h3.4M238.4 279.3h15M238.6 265.8h15.9M333.8 279.3h9.1"/>
<path d="M333.9 265.9h7.4"/>
<circle cx="116.8" cy="26.1" r="3.6"/>
<circle cx="176.7" cy="26.1" r="3.6"/>
<circle cx="217.3" cy="26.1" r="3.6"/>
<circle cx="277.3" cy="26.1" r="3.6"/>
<circle cx="70.4" cy="80.5" r="3.6"/>
<circle cx="319.5" cy="80.5" r="3.6"/>
<circle cx="70.4" cy="137.4" r="3.6"/>
<circle cx="319.5" cy="137.4" r="3.6"/>
<circle cx="70.4" cy="196.4" r="3.6"/>
<circle cx="319.5" cy="196.4" r="3.6"/>
<circle cx="117.1" cy="226.4" r="3.6"/>
<circle cx="177" cy="226.4" r="3.6"/>
<circle cx="217.7" cy="226.4" r="3.6"/>
<circle cx="277.2" cy="226.4" r="3.6"/>
</g>
<!-- layer: A-ANNO-GRID -->
<g fill="none" stroke="#000" stroke-width=".28">
<path d="M116.7 29.7v15.6M176.6 29.7v15.6M217.3 29.7v15.6M277.2 29.7v15.6M116.7 48.5v3.1M116.7 54.8v15.9M176.6 48.5v3.1M176.6 54.8v15.9M217.3 48.5v3.1M217.3 54.8v15.9M277.2 48.5v3.1M277.2 54.8v15.9"/>
<path d="M116.7 73.9v3.1M176.6 73.9v3.1M217.3 73.9v3.1M277.2 73.9v3.1M74 80.5h14.5M91.7 80.5h3.2M98.1 80.5h15.8M116.7 80.2v15.9M116.7 99.3v3.1M117.1 80.5h3.2M123.5 80.5h15.8M142.5 80.5h3.2"/>
<path d="M148.9 80.5h15.9M168 80.5h3.1M174.3 80.5h15.9M176.6 80.2v15.9M176.6 99.3v3.1M193.4 80.5h3.1M199.7 80.5h15.9M217.3 80.2v15.9M217.3 99.3v3.1M218.8 80.5h3.1M225.1 80.5h15.9M244.2 80.5h3.1"/>
<path d="M250.5 80.5h15.9M269.6 80.5h3.1M275.9 80.5h15.9M277.2 80.2v15.9M277.2 99.3v3.1M295 80.5h3.1M301.3 80.5h14.5M116.7 105.6v15.9M176.6 105.6v15.9M217.3 105.6v15.9M277.2 105.6v15.9M74 137.5h14.5"/>
<path d="M91.7 137.5h3.2M98.1 137.5h15.8M116.7 124.7v3.1M116.7 131v15.9M117.1 137.5h3.2M123.5 137.5h15.8M142.5 137.5h3.2M148.9 137.5h15.9M168 137.5h3.1M174.3 137.5h15.9M176.6 124.7v3.1M176.6 131v15.9"/>
<path d="M193.4 137.5h3.1M199.7 137.5h15.9M217.3 124.7v3.1M217.3 131v15.9M218.8 137.5h3.1M225.1 137.5h15.9M244.2 137.5h3.1M250.5 137.5h15.9M269.6 137.5h3.1M275.9 137.5h15.9M277.2 124.7v3.1M277.2 131v15.9"/>
<path d="M295 137.5h3.1M301.3 137.5h14.5M116.7 150.1v3.1M116.7 156.4v15.9M176.6 150.1v3.1M176.6 156.4v15.9M217.3 150.1v3.1M217.3 156.4v15.9M277.2 150.1v3.1M277.2 156.4v15.9M116.7 175.5v3.1M176.6 175.5v3.1"/>
<path d="M217.3 175.5v3.1M277.2 175.5v3.1M74 196.4h14.5M91.7 196.4h3.2M98.1 196.4h15.8M116.7 181.8v15.9M117.1 196.4h3.2M123.5 196.4h15.8M142.5 196.4h3.2M148.9 196.4h15.9M168 196.4h3.1M174.3 196.4h15.9"/>
<path d="M176.6 181.8v15.9M193.4 196.4h3.1M199.7 196.4h15.9M217.3 181.8v15.9M218.8 196.4h3.1M225.1 196.4h15.9M244.2 196.4h3.1M250.5 196.4h15.9M269.6 196.4h3.1M275.9 196.4h15.9M277.2 181.8v15.9M295 196.4h3.1"/>
<path d="M301.3 196.4h14.5M116.7 200.9v3.1M116.7 207.2v15.6M176.6 200.9v3.1M176.6 207.2v15.6M217.3 200.9v3.1M217.3 207.2v15.6M277.2 200.9v3.1M277.2 207.2v15.6"/>
</g>
<!-- layer: 0 -->
<g fill="#000" stroke="#000" stroke-width=".28">
<path d="M100.9 57.6l-.9 1.2 1-1.1zM99.9 58.6l1-1-.9 1.2z"/>
<path d="M106 58.6l.1 .2 .9-1.2zM107 57.6l.1 .1-1 1.1z"/>
<path d="M107 57.6l-.9 1.2 1-1.1zM106 58.6l1-1-.9 1.2z"/>
<path d="M107 45.4l-.9 1.2 1-1zM107 45.4l-.9 1.2-.1-.2z"/>
<path d="M117.2 51.5l-1 1.2 1-1.1zM117.2 51.5l-1 1.2-.1-.2z"/>
<path d="M134.4 58.6l.1 .2 1-1.2zM135.5 57.6v.1l-1 1.1z"/>
<path d="M135.5 57.6l-1 1.2 1-1.1zM134.4 58.6l1.1-1-1 1.2z"/>
<path d="M144.6 58.6l.1 .2 .9-1.2zM145.6 57.6l.1 .1-1 1.1z"/>
<path d="M145.6 57.6l-.9 1.2 1-1.1zM144.6 58.6l1-1-.9 1.2z"/>
<path d="M154.8 58.6v.2l1-1.2zM155.8 57.6l.1 .1-1.1 1.1z"/>
<path d="M155.8 57.6l-1 1.2 1.1-1.1zM154.8 58.6l1-1-1 1.2z"/>
<path d="M177.1 51.5l-1 1 .1 .2zM177.1 51.5l.1 .1-1 1.1z"/>
<path d="M177.1 51.5l-.9 1.2 1-1.1zM177.1 51.5l-.9 1.2-.1-.2z"/>
<path d="M178.1 58.6l.1 .2 .9-1.2zM179.1 57.6l.1 .1-1 1.1z"/>
<path d="M179.1 57.6l-.9 1.2 1-1.1zM178.1 58.6l1-1-.9 1.2z"/>
<path d="M182.2 58.6l.1 .2 .9-1.2zM183.2 57.6l.1 .1-1 1.1z"/>
<path d="M183.2 57.6l-.9 1.2 1-1.1zM183.2 57.6l-.9 1.2-.1-.2z"/>
<path d="M210.6 58.6l.1 .2 1-1.2zM211.7 57.6v.1l-1 1.1z"/>
<path d="M211.7 57.6l-1 1.2 1-1.1zM211.7 57.6l-1 1.2-.1-.2z"/>
<path d="M214.7 58.6l.1 .2 .9-1.2zM215.7 57.6l.1 .1-1 1.1z"/>
<path d="M215.7 57.6l-.9 1.2 1-1.1zM215.7 57.6l-.9 1.2-.1-.2z"/>
<path d="M216.7 52.5l.1 .2 .9-1.2zM217.7 51.5l.1 .1-1 1.1z"/>
<path d="M217.7 51.5l-.9 1.2 1-1.1zM217.7 51.5l-.9 1.2-.1-.2z"/>
<path d="M231.7 58.6l.1 .2 .9-1.2zM232.7 57.6l.1 .1-1 1.1z"/>
<path d="M232.7 57.6l-.9 1.2 1-1.1zM232.7 57.6l-.9 1.2-.1-.2z"/>
<path d="M241.8 58.6l.2 .2 .9-1.2zM242.9 57.6l.1 .1-1 1.1z"/>
<path d="M242.9 57.6l-.9 1.2 1-1.1zM242.9 57.6l-.9 1.2-.2-.2z"/>
<path d="M258.4 58.6l.1 .2 .9-1.2zM259.4 57.6l.1 .1-1 1.1z"/>
<path d="M259.4 57.6l-.9 1.2 1-1.1zM259.4 57.6l-.9 1.2-.1-.2z"/>
<path d="M268.5 58.6l.1 .2 1-1.2zM269.6 57.6v.1l-1 1.1z"/>
<path d="M269.6 57.6l-1 1.2 1-1.1zM269.6 57.6l-1 1.2-.1-.2z"/>
<path d="M276.7 52.5l.1 .2 .9-1.2zM277.7 51.5l.1 .1-1 1.1z"/>
<path d="M290.9 58.6l.1 .2 .9-1.2zM291.9 57.6l.1 .1-1 1.1z"/>
<path d="M290.9 46.4l.1 .2 .9-1.2zM291.9 45.4l.1 .2-1 1z"/>
<path d="M81.6 69.9l1 1.1 .1-.2zM81.7 69.8l1 1-1.1-.9z"/>
<path d="M93.9 69.8l-.1 .1 1.1 .9zM93.8 69.9l1.1 .9-.1 .2z"/>
<path d="M93.8 69.9l1 1.1 .1-.2zM93.9 69.8l1 1-1.1-.9z"/>
<path d="M93.8 63.8l1 1.1 .1-.2zM93.9 63.7l1 1-1.1-.9z"/>
<path d="M297 75l1 1 .1-.1zM297.1 74.9l1 1-1.1-.9z"/>
<path d="M309.2 75l1 1 .1-.1zM309.2 75l.1-.1 1 1z"/>
<path d="M87.7 80.1l1 1 .1-.1zM87.8 80l1 1-1.1-.9z"/>
<path d="M93.9 98.3l-.1 .1 1.1 .9zM93.8 98.4l1.1 .9-.1 .1z"/>
<path d="M93.8 98.4l1 1 .1-.1zM93.9 98.3l1 1-1.1-.9z"/>
<path d="M297.1 99.3l-.1 .1 1.1 .9zM297 99.4l1.1 .9-.1 .1z"/>
<path d="M303.1 80.1l1 1 .1-.1zM303.1 80.1l.1-.1 1 1z"/>
<path d="M93.9 118.6l-.1 .1 1.1 .9zM93.8 118.7l1.1 .9-.1 .1z"/>
<path d="M93.9 108.4l-.1 .1 1.1 .9zM93.8 108.5l1.1 .9-.1 .2z"/>
<path d="M93.8 118.7l1 1 .1-.1zM93.9 118.6l1 1-1.1-.9z"/>
<path d="M93.8 108.5l1 1.1 .1-.2zM93.9 108.4l1 1-1.1-.9z"/>
<path d="M297.1 119.6l-.1 .1 1.1 .9zM297 119.7l1.1 .9-.1 .1z"/>
<path d="M297 99.4l1 1 .1-.1zM297 99.4l.1-.1 1 1z"/>
<path d="M87.8 136.9l-.1 .1 1.1 .9zM87.7 137l1.1 .9-.1 .1z"/>
<path d="M87.7 137l1 1 .1-.1zM87.8 136.9l1 1-1.1-.9z"/>
<path d="M93.9 138.9l-.1 .1 1.1 .9zM93.8 139l1.1 .9-.1 .1z"/>
<path d="M297.1 138.9l-.1 .1 1.1 .9zM297 139l1.1 .9-.1 .1z"/>
<path d="M297.1 130.8l-.1 .1 1.1 .9zM297 130.9l1.1 .9-.1 .1z"/>
<path d="M297 130.9l1 1 .1-.1zM297.1 130.8l1 1-1.1-.9z"/>
<path d="M297 119.7l1 1 .1-.1zM297 119.7l.1-.1 1 1z"/>
<path d="M303.2 136.9l-.1 .1 1.1 .9zM303.1 137l1.1 .9-.1 .1z"/>
<path d="M303.1 137l1 1 .1-.1zM303.1 137l.1-.1 1 1z"/>
<path d="M93.9 154.1l-.1 .2 1.1 .9zM93.8 154.3l1.1 .9-.1 .1z"/>
<path d="M93.9 143l-.1 .1 1.1 .9zM93.8 143.1l1.1 .9-.1 .1z"/>
<path d="M93.8 154.3l1 1 .1-.1zM93.9 154.1l1 1.1-1.1-.9z"/>
<path d="M93.8 143.1l1 1 .1-.1zM93.9 143l1 1-1.1-.9z"/>
<path d="M93.8 139l1 1 .1-.1zM93.9 138.9l1 1-1.1-.9z"/>
<path d="M297.1 155.5l-.1 .1 1.1 .9zM297 155.6l1.1 .9-.1 .1z"/>
<path d="M297 155.6l1 1 .1-.1zM297.1 155.5l1 1-1.1-.9z"/>
<path d="M297 139l1 1 .1-.1zM297 139l.1-.1 1 1z"/>
<path d="M297 175.9l1.1 1-1-1zM297 175.9l1.1 1-.1 .1z"/>
<path d="M297 175.9l1 1.1 .1-.1zM297 175.9h.1l1 1z"/>
<path d="M81.6 198l1.1 .9zM81.6 198l1.1 .9z"/>
<path d="M87.8 195.8l1 1.1zM87.7 195.9l1.1 1z"/>
<path d="M93.9 197.9l1 1zM93.8 198l1.1 .9z"/>
<path d="M93.9 191.8l1 1zM93.8 191.9l1.1 .9z"/>
<path d="M93.9 182.6l1 1zM93.8 182.7l1.1 .9z"/>
<path d="M93.8 191.9l1.1 .9zM93.8 191.9l1.1 .9z"/>
<path d="M93.8 182.7l1.1 .9zM93.8 182.7l1.1 .9z"/>
<path d="M297 198l1.1 .9-1-1zM297 198l1.1 .9-.1 .1z"/>
<path d="M297 193.9l1.1 .9-1-1zM297 193.9l1.1 .9-.1 .1z"/>
<path d="M297 193.9l1 1 .1-.1zM297 193.9l.1-.1 1 1z"/>
<path d="M303.1 195.9l1.1 1-1-1.1zM303.1 195.9l1.1 1h-.1z"/>
<path d="M309.2 198l1.1 .9-1-1zM309.2 198l1.1 .9-.1 .1z"/>
<path d="M105 210.1l-1 1.1zM105 210.1l-1 1.1z"/>
<path d="M114.1 211.1l1-1zM115.1 210.1l-.9 1.1z"/>
<path d="M115.1 210.1l-.9 1.1zM115.1 210.1l-.9 1.1z"/>
<path d="M117.2 216.2l-1 1.1zM117.2 216.2l-1 1.1z"/>
<path d="M118.2 211.1l1-1zM119.2 210.1l-.9 1.1z"/>
<path d="M119.2 210.1l-.9 1.1zM119.2 210.1l-.9 1.1z"/>
<path d="M132.4 211.1l1-1zM133.4 210.1l-.9 1.1z"/>
<path d="M133.4 210.1l-.9 1.1zM133.4 210.1l-.9 1.1z"/>
<path d="M155.8 211.1l1-1zM156.8 210.1l-.9 1.1z"/>
<path d="M156.8 210.1l-.9 1.1zM156.8 210.1l-.9 1.1z"/>
<path d="M174.1 211.1l1-1zM175.1 210.1l-1 1.1z"/>
<path d="M175.1 210.1l-1 1.1zM175.1 210.1l-1 1.1z"/>
<path d="M176.1 217.2l1-1zM177.1 216.2l-.9 1.1z"/>
<path d="M177.1 216.2l-.9 1.1zM177.1 216.2l-.9 1.1z"/>
<path d="M178.1 211.1l1-1zM179.1 210.1l-.9 1.1z"/>
<path d="M179.1 210.1l-.9 1.1zM179.1 210.1l-.9 1.1z"/>
<path d="M181.1 211.1l1-1zM182.1 210.1l-.9 1.1z"/>
<path d="M182.1 210.1l-.9 1.1zM182.1 210.1l-.9 1.1z"/>
<path d="M191.2 211.1l1.1-1zM192.3 210.1l-1 1.1z"/>
<path d="M192.3 210.1l-1 1.1zM192.3 210.1l-1 1.1z"/>
<path d="M202.3 210.1l-1 1.1zM202.3 210.1l-1 1.1z"/>
<path d="M202.3 210.1l-1 1.1zM202.3 210.1l-1 1.1z"/>
<path d="M212.4 210.1l-.9 1.1zM212.4 210.1l-.9 1.1z"/>
<path d="M212.4 210.1l-.9 1.1zM212.4 210.1l-.9 1.1z"/>
<path d="M214.7 211.1l1-1zM215.7 210.1l-.9 1.1z"/>
<path d="M215.7 210.1l-.9 1.1zM215.7 210.1l-.9 1.1z"/>
<path d="M216.7 217.2l1-1zM217.7 216.2l-.9 1.1z"/>
<path d="M217.7 216.2l-.9 1.1zM217.7 216.2l-.9 1.1z"/>
<path d="M218.8 211.1l1-1zM219.8 210.1l-1 1.1z"/>
<path d="M219.8 210.1l-1 1.1zM219.8 210.1l-1 1.1z"/>
<path d="M226.9 211.1l1-1zM227.9 210.1l-.9 1.1z"/>
<path d="M227.9 210.1l-.9 1.1zM227.9 210.1l-.9 1.1z"/>
<path d="M247.2 211.1l1-1zM248.2 210.1l-.9 1.1z"/>
<path d="M248.2 210.1l-.9 1.1zM248.2 210.1l-.9 1.1z"/>
<path d="M255.3 211.1l1.1-1zM256.4 210.1l-1 1.1z"/>
<path d="M256.4 210.1l-1 1.1zM256.4 210.1l-1 1.1z"/>
<path d="M265.5 211.1l1-1zM266.5 210.1l-.9 1.1z"/>
<path d="M266.5 210.1l-.9 1.1zM266.5 210.1l-.9 1.1z"/>
<path d="M275.7 210.1l-1 1.1zM275.7 210.1l-1 1.1z"/>
<path d="M275.7 210.1l-1 1.1zM275.7 210.1l-1 1.1z"/>
<path d="M277.7 216.2l-.9 1.1zM277.7 216.2l-.9 1.1z"/>
<path d="M278.7 211.1l1-1zM279.7 210.1l-.9 1.1z"/>
<path d="M105 222.3l-1 1.1zM105 222.3l-1 1.1z"/>
<path d="M278.7 223.3l1-1zM279.7 222.3l-.9 1.1z"/>
</g>
<!-- layer: A-ANNO-SYMB -->
<path d="M208.7 31v194" fill="none" stroke="#000" stroke-width=".3"/>
<g fill="none" stroke="#000" stroke-width=".28">
<path d="M204 27.6h1.4M205.4 27.6l.2-1.1 .8-1.3-2.4 2.4M205.4 27.6a3.4 3.4 0 0 0 3.4 3.3M208.7 24.3v-1.4l-4.7 4.7 4.7 4.8v-1.4v1.4l-4.7-4.8M204 228.3l4.7 4.8v-1.4M204 228.3h1.4M205.4 228.3l.2-1 .8-1.4-2.4 2.4M205.4 228.3a3.4 3.4 0 0 0 3.4 3.4M208.7 225v-1.4l-4.7 4.7 4.7 4.8v-1.4M208.8 225a3.4 3.4 0 0 1 3.3 3.3 3.4 3.4 0 0 1-3.3 3.4M208.8 225a3.4 3.4 0 0 0-3.4 3.3 3.4 3.4 0 0 0 3.4 3.4"/>
<circle cx="208.8" cy="27.6" r="3.4"/>
</g>
<g fill="#000" stroke="#000" stroke-width=".28">
<path d="M205.7 29.3l.4 .4zM206.4 30l.3 .3zM207.3 30.9l1.4 .1zM205.7 230l.4 .4zM206.4 230.7l.3 .3z"/>
<path d="M204 27.6l1.4 .5v-.5zM204 27.6l1.4 .5h-1z"/>
<path d="M204.4 27.2l1 .4v-.4zM204.4 27.2l1 .4h-1.4z"/>
<path d="M204.4 28.1l1.1 .4-.1-.4zM204.4 28.1l1.1 .4h-.6z"/>
<path d="M204.9 26.8l.5 .4 .1-.4zM204.4 27.2l.5-.4 .5 .4z"/>
<path d="M204.9 28.5l.7 .4-.1-.4zM204.9 28.5l.7 .4h-.3z"/>
<path d="M205.3 26.3l.2 .5 .1-.5zM205.3 26.3l.2 .5h-.6z"/>
<path d="M205.3 28.9l.5 .4-.2-.4zM205.3 28.9l.5 .4z"/>
<path d="M205.7 29.3l.4 .4zM206 29.7l.4 .3z"/>
<path d="M205.7 26l-.1 .3zM205.3 26.3l.4-.3-.1 .3z"/>
<path d="M206 25.6l-.2 .4zM206 25.6l-.3 .4z"/>
<path d="M206.7 30.3l.4 .2zM206.7 30.3l.4 .2z"/>
<path d="M206.9 30.5l.6 .2zM206.9 30.5l.6 .2z"/>
<path d="M207.3 30.9l1.4 .1zM207.3 31h1.4v1.4z"/>
<path d="M207.1 30.7l.8 .2zM207.1 30.7l.8 .2z"/>
<path d="M207.2 30.9h1.1zM207.2 30.9h1.1z"/>
<path d="M204 228.3l1.4 .5v-.5zM204 228.3l1.4 .5h-1z"/>
<path d="M204.4 227.9l1 .4v-.4zM204.4 227.9l1 .4h-1.4z"/>
<path d="M204.4 228.8l1.1 .4-.1-.4zM204.4 228.8l1.1 .4h-.6z"/>
<path d="M204.9 227.5l.5 .4 .1-.4zM204.4 227.9l.5-.4 .5 .4z"/>
<path d="M204.9 229.2l.7 .4-.1-.4zM204.9 229.2l.7 .4h-.3z"/>
<path d="M205.3 227l.2 .5 .1-.5zM205.3 227l.2 .5h-.6z"/>
<path d="M205.3 229.6l.5 .4-.2-.4zM205.3 229.6l.5 .4z"/>
<path d="M205.7 230l.4 .4zM206 230.4l.4 .3z"/>
<path d="M205.7 226.7l-.1 .3zM205.3 227l.4-.3-.1 .3z"/>
<path d="M206 226.3l-.2 .4zM206 226.3l-.3 .4z"/>
<path d="M206.7 231l.4 .3zM206.7 231l.4 .3z"/>
<path d="M206.9 231.3l.6 .1zM206.9 231.3l.6 .1z"/>
<path d="M207.1 231.4l.8 .2zM207.1 231.4l.8 .2z"/>
<path d="M207.2 231.6l1.1 .1zM207.2 231.6l1.1 .1z"/>
<path d="M207.3 231.7h1.4zM207.3 231.7h1.4zM207.3 231.7h1.4v1.4z"/>
</g>
<!-- layer: S-GRID -->
<g fill="#fff" stroke="#fff" stroke-width=".28">
<path d="M206.6 24.9l4.5 5.8h-4.5zM206.6 24.9l4.5 5.8v-5.8z"/>
<path d="M206.7 225.3l4.6 5.8h-4.6zM206.7 225.3l4.6 5.8v-5.8z"/>
</g>
<path d="M207.4 26.8h.5l1 1.3 .9-1.3h.5l-1.1 1.6 1.1 1.5h-.5l-.9-1.2-.8 1.2h-.5l1-1.5zM207.5 227.2h.6l.9 1.3 1-1.3h.5l-1.2 1.7 1.1 1.4h-.4l-1-1.1-.8 1.1h-.5l1.1-1.5z" fill="#000"/>
<!-- layer: Boundary -->
<path d="M9.1 4.8h405.3v285.7h-405.3zM9.1 260.6h405.3" fill="none" stroke="#000" stroke-width=".8"/>
<!-- layer: hatc h -->
<g fill="none" stroke="#000" stroke-width=".28">
<path d="M121.4 261.8v26.9M121.4 275.3h263.6M234 261.8v26.9M331.5 261.8v26.9M386.2 269h26.1M390.5 278.9h17.5"/>
<circle cx="399.3" cy="278.9" r="8.7"/>
</g>
<path d="M10.3 261.8h374.7v26.9h-374.7zM386.2 261.8h26.1v26.9h-26.1z" fill="none" stroke="#000" stroke-width=".59"/>
<text font-size="7.7" x="21.6" y="272.8">URBAN PARK PVT.LTD</text>
<g font-size="5.8">
<text x="386.8" y="267.8">SHEET NO.</text>
<text x="395.6" y="276.6">AR</text>
<text x="396.3" y="284.8">02</text>
</g>
<g font-size="5.7">
<text x="177.9" y="243.8">FIRST FLOOR PLAN</text>
<text x="165.4" y="250.7">FLOOR AREA: 1319.31 SQ.FT</text>
</g>
<g font-size="5">
<text x="207.4" y="26.8">X</text>
<text x="207.5" y="227.2">X</text>
</g>
<text font-size="4.9" x="333.4" y="284.4">1:75</text>
<g font-size="4.7">
<text x="115" y="27.1">A</text>
<text x="174.9" y="27.1">B</text>
<text x="215.4" y="27.1">C</text>
<text x="275.3" y="27.1">D</text>
<text x="68.9" y="81.5">3</text>
<text x="318" y="81.5">3</text>
<text x="68.9" y="138.4">2</text>
<text x="318" y="138.4">2</text>
<text x="69.1" y="197.4">1</text>
<text x="318.1" y="197.4">1</text>
<text x="115.3" y="227.4">A</text>
<text x="175.2" y="227.4">B</text>
<text x="215.7" y="227.4">C</text>
<text x="275.3" y="227.4">D</text>
</g>
<g font-size="4.6">
<text x="250.7" y="271.6">AR.APIL KC</text>
<text x="250.7" y="285.2">AR.SAMJHANA MAHARJAN</text>
</g>
<g font-size="4.5">
<text x="153.1" y="270.5">RESIDENCE DESIGN</text>
<text x="32.4" y="282.6">KATHMANDU, NEPAL</text>
<text x="145.2" y="283.3">ARCHITECTURAL DRAWING</text>
</g>
<g font-size="4.3">
<text x="193.7" y="45.8">45'-6&quot;</text>
<text x="141.1" y="51.9">14'-9&quot;</text>
<text x="194" y="51.9">10'</text>
<text x="241.7" y="51.9">14'-9&quot;</text>
<text x="99.1" y="58">1'-6&quot;</text>
<text x="119.2" y="58">7'</text>
<text x="135.9" y="58">2'-6&quot; 2'-6&quot;</text>
<text x="162.8" y="58">5'-9&quot;</text>
<text x="179" y="58">1'</text>
<text x="195.4" y="58">7'</text>
<text x="211.5" y="58">1'</text>
<text x="219.6" y="58">4'-2&quot;</text>
<text x="233.1" y="58">2'-6&quot;</text>
<text x="246.5" y="58">4'-1&quot;</text>
<text x="259.8" y="58">2'-6&quot;</text>
<text x="276" y="58">5'-6&quot;</text>
<text x="94.1" y="63.5" transform="rotate(-90 94.1 63.5)">1'-6&quot;</text>
<text x="94.2" y="86.2" transform="rotate(-90 94.2 86.2)">7'</text>
<text x="297.3" y="89.2" transform="rotate(-90 297.3 89.2)">6'</text>
<text x="88.1" y="111.9" transform="rotate(-90 88.1 111.9)">14'</text>
<text x="297.3" y="111.6" transform="rotate(-90 297.3 111.6)">5'</text>
<text x="303.5" y="111.9" transform="rotate(-90 303.5 111.9)">14'</text>
<text x="94.1" y="118.3" transform="rotate(-90 94.1 118.3)">2'-6&quot; 2'-6&quot;</text>
<text x="94.1" y="130.9" transform="rotate(-90 94.1 130.9)">5'</text>
<text x="297.3" y="130" transform="rotate(-90 297.3 130)">2'-9&quot;</text>
<text x="297.4" y="136.9" transform="rotate(-90 297.4 136.9)">2'</text>
<text x="81.9" y="139.8" transform="rotate(-90 81.9 139.8)">31'-6&quot;</text>
<text x="309.5" y="142.4" transform="rotate(-90 309.5 142.4)">30'-3&quot;</text>
<text x="94.1" y="153.3" transform="rotate(-90 94.1 153.3)">2'-9&quot; 1'</text>
<text x="297.4" y="151.9" transform="rotate(-90 297.4 151.9)">4'-1&quot;</text>
<text x="297.3" y="167.8" transform="rotate(-90 297.3 167.8)">5'</text>
<text x="88" y="172.5" transform="rotate(-90 88 172.5)">14'-6&quot;</text>
<text x="94.2" y="170.5" transform="rotate(-90 94.2 170.5)">7'</text>
<text x="303.4" y="172.5" transform="rotate(-90 303.4 172.5)">14'-6&quot;</text>
<text x="297.3" y="189.5" transform="rotate(-90 297.3 189.5)">4'-5&quot;</text>
<text x="94.1" y="199.7" transform="rotate(-90 94.1 199.7)">1'-6&quot;2'-3&quot;</text>
<text x="297.4" y="198.1" transform="rotate(-90 297.4 198.1)">1'</text>
<text x="105.4" y="210.4">2'-6&quot; 1'</text>
<text x="121.6" y="210.4">3'-6&quot;</text>
<text x="140.4" y="210.4">5'-9&quot;</text>
<text x="161.3" y="210.4">4'-6&quot;</text>
<text x="174.9" y="210.4">1'</text>
<text x="182.5" y="210.4">2'-6&quot; 2'-6&quot; 2'-6&quot;</text>
<text x="215.5" y="210.4">1'</text>
<text x="221.8" y="210.4">2'</text>
<text x="236" y="210.4">5'</text>
<text x="250.3" y="210.4">2'</text>
<text x="256.8" y="210.4">2'-6&quot; 2'-3&quot;1'</text>
<text x="141.1" y="216.5">14'-9&quot;</text>
<text x="181.9" y="216.3">9&quot;</text>
<text x="194" y="216.5">10'</text>
<text x="215.1" y="216.3">10&quot;</text>
<text x="241.7" y="216.5">14'-9&quot;</text>
<text x="189.2" y="222.5">43'</text>
</g>
<g font-size="4.2">
<text x="147.9" y="68.1">W2'</text>
<text x="194.3" y="76.3">W5</text>
<text x="233.7" y="73.5">W2</text>
<text x="260.8" y="73.4">W2</text>
<text x="98.4" y="86.3">W4</text>
<text x="98.6" y="116.4">W2'</text>
<text x="216.3" y="130">D2</text>
<text x="272.2" y="126.8">DW1</text>
<text x="217" y="147.3">D2</text>
<text x="121.6" y="151.2">DW2</text>
<text x="190.7" y="152.2">D2</text>
<text x="178.2" y="165.8">D3</text>
<text x="209.6" y="166.7">D3</text>
<text x="282.1" y="167.5">W1</text>
<text x="141.5" y="205">W1</text>
<text x="183.2" y="204.4">W2</text>
<text x="203.7" y="204.3">W2</text>
<text x="235.2" y="205">W1</text>
<text x="257.9" y="204.1">W2'</text>
</g>
<text font-size="3.1" x="333.4" y="270.8">March, 2021</text>
<g font-size="2.8">
<text x="222.2" y="107.1" transform="rotate(-90 222.2 107.1)">CLOSET</text>
<text x="242" y="117.7">BEDROOM</text>
<text x="286.9" y="116.8" transform="rotate(-90 286.9 116.8)">BALCONY</text>
<text x="136" y="124">FAMILY ROOM</text>
<text x="240.3" y="121.1">14'-7&quot; X 14'-0&quot;</text>
<text x="136.8" y="127.4">16'-7&quot; X 15'-3&quot;</text>
<text x="134.8" y="155.4">MASTER BEDROOM</text>
<text x="139.4" y="158.8">11'-5&quot; X 14'-4&quot;</text>
<text x="119.7" y="174.1" transform="rotate(-90 119.7 174.1)">BALCONY</text>
<text x="249.3" y="176.8">BEDROOM</text>
<text x="183.2" y="184.8">W/C</text>
<text x="206.6" y="184.8">W/C</text>
<text x="247.6" y="180.2">14'-0&quot; X 14'-4&quot;</text>
<text x="178.6" y="188.2">5'-0&quot; X 8'-0&quot;</text>
<text x="202" y="188.2">4'-9&quot; X 8'-0&quot;</text>
<text x="223.4" y="187.4" transform="rotate(-90 223.4 187.4)">CLOSET</text>
<text x="238.6" y="265.2">ARCHITECT:</text>
<text x="333.9" y="265.3">DATE :</text>
<text x="238.4" y="278.7">DRAWN BY:</text>
<text x="333.8" y="278.7">SCALE :</text>
</g>
</svg>
